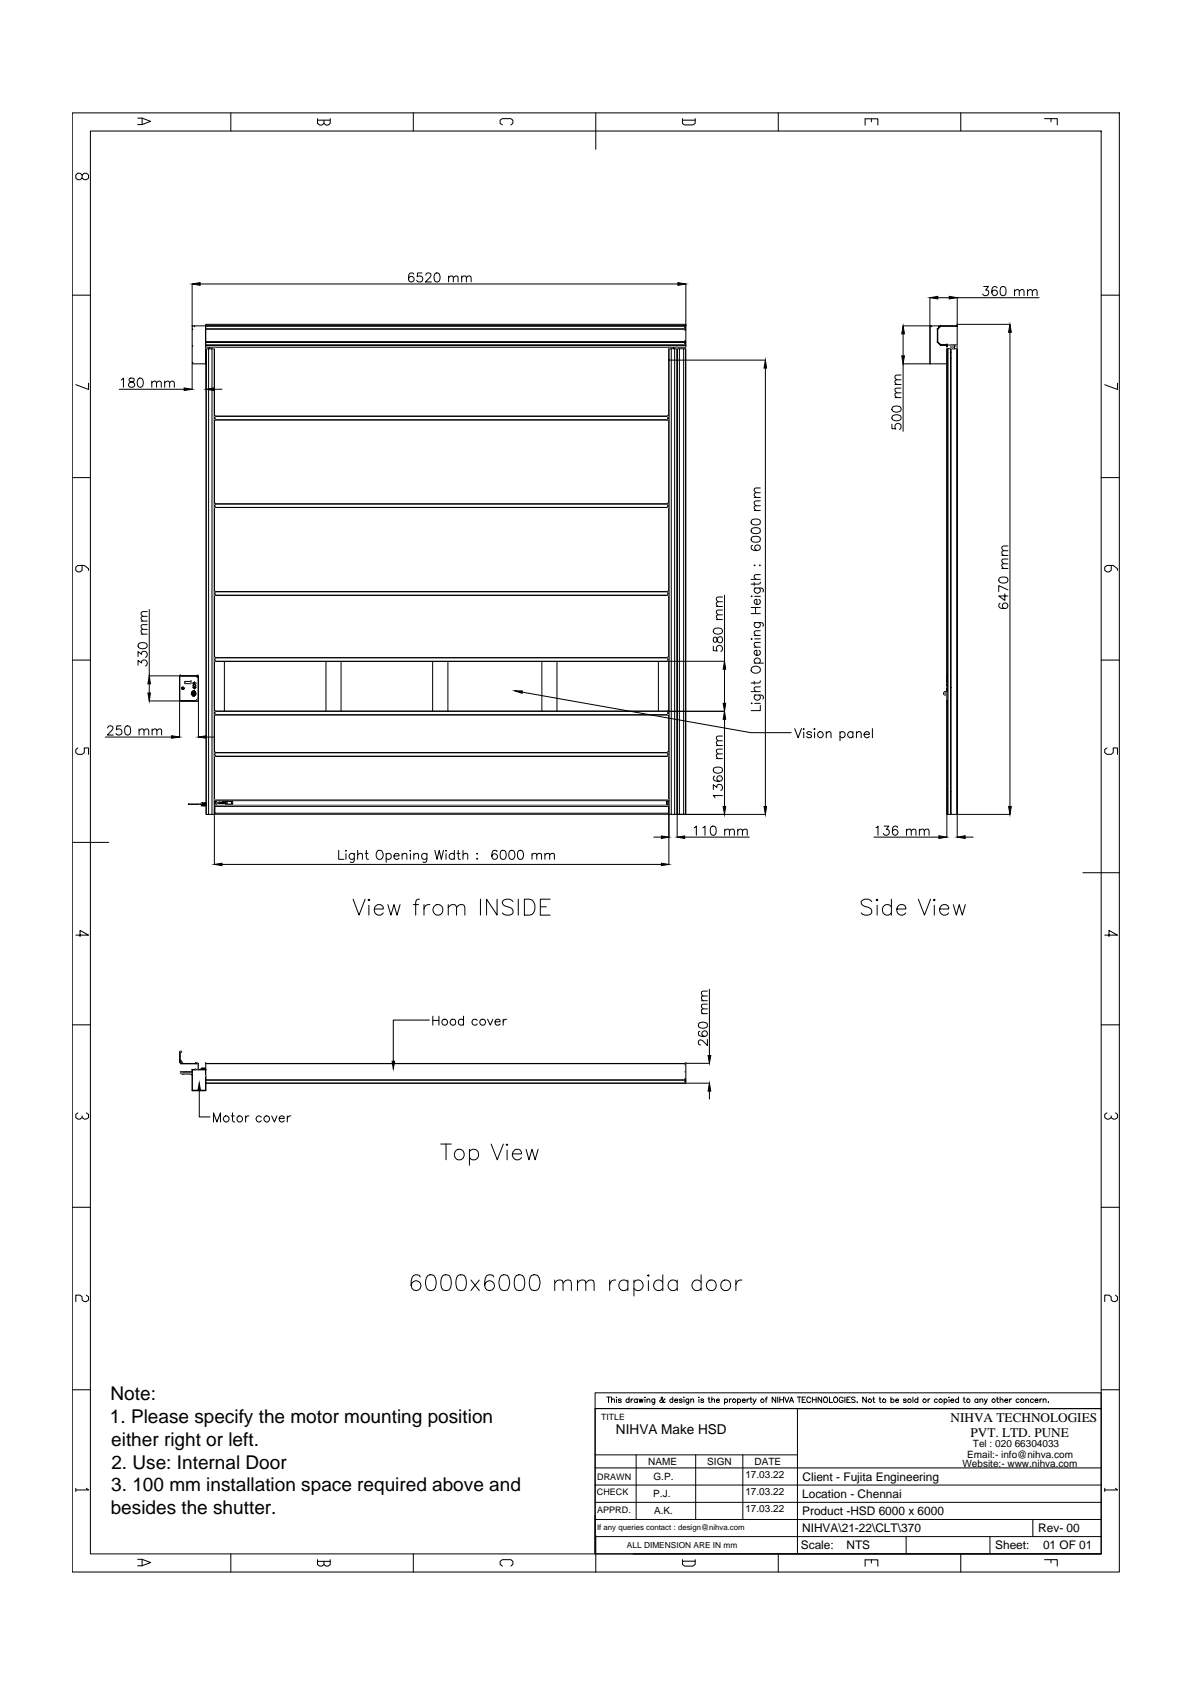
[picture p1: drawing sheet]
<svg xmlns="http://www.w3.org/2000/svg" width="297mm" height="420mm" viewBox="0 0 297 420" stroke-linecap="round" stroke-linejoin="round" font-family="sans-serif">
<!-- layer: 0 -->
<g fill="none" stroke="#000" stroke-width=".25">
<path d="M18 28.2h261.4v364.3h-261.4zM22.6 32.7h252.3v355.2h-252.3zM34.4 29.5h1.1l2.1 .8-2.1 .8h-1.1M35.5 29.5v1.6M57.6 28.2v4.5M79.2 29.6v1.2l.6 .4h.5l.6-.4v-.8M79.2 30h3.2M82.4 29.6v1.2l-.5 .4h-.5l-.5-.4M103.2 28.2v4.5M125.4 31.2l-.6-.4v-.8l.6-.4h2.1l.5 .4v.8l-.5 .4M148.7 28.2v9.1M170.3 29.6v1.2l.6 .4h2.1l.5-.4v-1.2"/>
<path d="M170.3 30h3.2M194.3 28.2v4.5M215.9 31.2v-1.5h3.2v1.5M217.5 29.7v.7M239.8 28.2v4.5M260.7 29.6h3.2v1.6M262.3 29.6v.8M20.5 43.7l.5-.4h.5l.6 .4v.8l-.6 .4h-.5l-.5-.4v-.8l-.5-.4h-.6l-.5 .4v.8l.5 .4h.6l.5-.4M18 73.7h4.6M48 70.9v10.5M50 70.9h119.2M103.3 68.4a.66 .66 0 0 0-.7-.3 .66 .66 0 0 0-.5 .5 1.85 1.85 0 0 0 .2 1.7 .71 .71 0 0 0 1-.3 .71 .71 0 0 0-.4-1 .71 .71 0 0 0-.9 .6"/>
<path d="M105.3 68.1h-1.1l-.1 1a.8 .8 0 0 1 1.3 0 .8 .8 0 0 1-.2 1.2 .8 .8 0 0 1-1.2-.3M106.3 68.7l.1-.3 .3-.3 .7 .1 .2 .4-.3 .7-1.1 1.1h1.5M108.7 68.2a.74 .74 0 0 1 1 .4 1.14 1.14 0 0 1-.7 1.8 1.2 1.2 0 0 1-.5-1.8zM112 69.3l.5-.4 .5 .1 .2 1.4M112 68.9v1.5M113.2 69.3l.5-.4 .6 .1v1.4M115.2 69.3l.5-.4 .6 .1 .1 1.4M115.2 68.9v1.5M116.4 69.3l.5-.4 .6 .1 .1 1.4M171.2 70.9v10.5M232.1 74.3l.1 16.5M234.1 74.3h2.8"/>
<path d="M245.5 71.5h1.2l-.7 .9a.76 .76 0 0 1 .7 1.1 .76 .76 0 0 1-1.3 .1l-.1-.2M248.9 71.9a.64 .64 0 0 0-.6-.4 .64 .64 0 0 0-.6 .5 1.33 1.33 0 0 0 .5 1.8 .71 .71 0 0 0 .8-.6 .71 .71 0 0 0-.7-.8 .71 .71 0 0 0-.7 .7M249.9 71.7a.74 .74 0 0 1 1.1 .3 2.09 2.09 0 0 1-.2 1.7 .74 .74 0 0 1-1.1-.3 2.09 2.09 0 0 1 .2-1.7zM253.2 72.7l.6-.4 .5 .1 .1 1.4M253.2 72.3v1.5M254.4 72.7l.6-.4 .5 .1 .1 1.4M256.5 72.7l.5-.4 .6 .1 .1 1.4M256.5 72.3v1.5M257.7 72.7l.5-.4 .5 .1 .2 1.4M259.4 74.3h-20.5v7.1M274.9 73.7h4.5M22.1 95.7v1.5l-3.2-1.2"/>
<path d="M29.8 97.2h16.2M30.3 94.9l.5-.5v2.3M32.3 94.5a.5 .5 0 0 0 .2 .8 .84 .84 0 0 1 .9 .3 .84 .84 0 0 1 .1 .9 .81 .81 0 0 1-.9 .2 .81 .81 0 0 1-.5-.8 1.43 1.43 0 0 1 1.3-.7l.1-.5a.81 .81 0 0 0-1.2-.2zM34.6 94.5a.67 .67 0 0 1 1 .4 1.13 1.13 0 0 1-.7 1.8 1.44 1.44 0 0 1-.3-2.2zM37.9 95.6l.5-.4 .5 .1 .2 1.4M37.9 95.2v1.5M39.1 95.6l.5-.4 .5 .1 .2 1.4M41.1 95.6l.6-.4 .5 .1 .1 1.4M41.1 95.2v1.5M42.3 95.6l.5-.4 .6 .1 .1 1.4M48 81.4h3.3v9.4h-3.3zM48 90.9v6.3"/>
<path d="M51.3 81.4v9.4M51.4 85.4h119.8h-119.8M51.4 82.2h119.8v3.2M51.4 82.1l119.8 .1M51.4 81.4h119.8v.7M51.4 81.4h119.8M51.4 81.4v-.4h119.8v.4M51.4 86.7v10.5M51.5 87.1v116.2M51.5 86.7v.4M51.7 86.7v.4M52.1 87.1v116.2h-.6v-116.2h1.4v116.2h-.8"/>
<path d="M52.2 86.7v.4M52.9 87.1h.6v116.2h-.6M53.3 86.7v.4M53.4 97.2h2M53.5 86.7v116.6M167 86.7v116.6M167 89.9h.1M167 89.9h24.1M167.2 86.7v.4M167.6 87.1h1.4v116.2h-1.4zM167.6 87.1h-.6v116.2h.6M168.1 86.7v.4"/>
<path d="M168.4 87.1v116.2h22.7M168.8 86.7v.4M169 86.7v.4M169 87.1h.1M169.1 87.1h.5v116.2h-.5zM169.1 87.1v116.2M169.6 87.1h1v116.2h-1M170.6 87.1h.6v116.2h-.6M171 85.8h.1M171 81.7h.1M171 85.7h.1M171 85.7v.1"/>
<path d="M171.2 87.1v116.2M171.2 85.4v.8h-119.8h119.8v.5h-119.8M191.1 91.9v109.4M223.4 99.3h1.5M223.4 96h1.5M224.9 98.1l-1.4 .1-.1 .5 .5 .6M224.9 96.9l-1.4 .1-.1 .5 .5 .6M224.9 94.8l-1.4 .1-.1 .6 .5 .5M224.9 93.6l-1.4 .2-.1 .5 .5 .5M225.4 81.4h6.7M225.4 83.3v5.5M232.1 90.8h-6.7v16.9"/>
<path d="M232.2 90.8h4.1M233.9 85.4h.1M234 82.1h-.1M234 85.4h.1M234 85.4l.7 .8M234 82.2v3.2M234 82.1h.1M234 82.2l.8-.8zM234 82.2l.1 3.2M234 85.4l.8 .7M234.1 85.4l.7 .7zM234.7 86.2h.1"/>
<path d="M234.7 81.4h.1M234.7 81.4l-.7 .7M234.7 86.1h.1M234.8 81.4h-.1M234.8 81.3h-.1M234.8 81.4h-2.6v9.4M234.8 81.4h.1M234.8 86.1h.1M234.8 81.4h4.1v4.7h-2.5M234.8 86.1h1.6M234.8 81.4h4.1M234.8 81.4l-.8 .8"/>
<path d="M234.8 86.2h1.5M236.3 86.1v.1M236.3 86.2v.5l.1-.5M236.3 87.1v116.2M236.4 86.1h.1M236.4 86.1h-1.6M236.6 87.1h-.3v116.2h.3M236.6 87.1v116.2M236.6 87.1h2.3M237.3 87.9v.2M237.3 89.4v.2M237.3 89.4h.1"/>
<path d="M237.3 87.9h.1M237.3 88.1h.1M237.3 89.6h.1M237.3 87.1h.1M237.3 87.1v.8M237.3 88.1v1.4M237.3 89.6v82M237.4 86.1v.2M237.6 86.3v.8M237.8 86.1v.2M238 86.3h.1M238 86.3h-.6v.8"/>
<path d="M238.1 86.3v.8zM238.1 86.3h.1M238.1 86.3h-.1v.8M238.5 86.1v.2M238.6 86.1v.2M238.8 86.1v.2h-.7v.8M238.9 81.3v.1M238.9 87.1v116.2zM238.9 81.4h.1M238.9 86.1v1M252.1 81h-13.2v.4M252.1 83v118.3"/>
<path d="M278.9 95.7v1.5l-3.1-1.2M18 119.2h4.6M53.5 104h.1M53.5 104.8h113.5M53.6 104.8h.1M53.6 103.9l113.1 .1M53.6 103.9h.1M53.6 103.9v.9M53.6 104.8h113.1M53.6 103.9h113.1M166.7 104.8h.1M166.7 103.9h.1"/>
<path d="M166.7 104v.8M166.7 104h.3M222.6 105.9v1.1l1 .1a.81 .81 0 0 1 0-1.2 .81 .81 0 0 1 1.2 .1 .81 .81 0 0 1-.3 1.2M222.8 103.9a1.44 1.44 0 0 1 2.1 .3v.2a1.2 1.2 0 0 1-1.8 .5 .68 .68 0 0 1-.3-1zM222.8 101.7a1.44 1.44 0 0 1 2.1 .3v.2a1.2 1.2 0 0 1-1.8 .6 .68 .68 0 0 1-.3-1.1zM274.9 119.2h4.5M53.5 126.6h113.5M53.5 125.8h.1M53.6 125.8h113.1M53.6 126.7h.1M53.6 125.8h.1M53.6 125.8v.8"/>
<path d="M166.7 126.7h.1M166.7 125.8h.1M166.7 125.8v.8M166.7 125.8h.3M187.6 134.2a1.91 1.91 0 0 1 2.1 0 .8 .8 0 0 1-.3 1.1 2.09 2.09 0 0 1-1.8-.2l-.1-.4zM187.6 132a1.91 1.91 0 0 1 2.1 0 .8 .8 0 0 1-.3 1.1 2.09 2.09 0 0 1-1.8-.2l-.1-.3zM187.6 129.9a1.91 1.91 0 0 1 2.1 0 .8 .8 0 0 1-.3 1.1 2.09 2.09 0 0 1-1.8-.2l-.1-.4zM187.8 136.1a.64 .64 0 0 0-.2 1 1.36 1.36 0 0 0 2.2-.3 .71 .71 0 0 0-.7-.8 .71 .71 0 0 0-.7 .7 .71 .71 0 0 0 .6 .7M188.3 127.5h1.5M188.3 124.2h1.5M189.8 126.3l-1.4 .1-.1 .5 .4 .6M189.8 125l-1.4 .2-.1 .5 .4 .6"/>
<path d="M189.8 123l-1.4 .1-.1 .5 .4 .6M189.8 121.8l-1.4 .1-.1 .6 .4 .5M250.1 138.7h1.5M251.6 139.6h-1.4l-.1 .6 .4 .5M251.6 137.5l-1.4 .1-.1 .5 .4 .6M251.6 136.3l-1.4 .1-.1 .5 .4 .6M20.5 141.2v1.2l-.5 .4h-.6l-.5-.4v-.8l.5-.4h1.6l1.1 .8v.4M35.2 158.3h1.5M35.2 155.1h1.5M36.7 157.1l-1.4 .1-.1 .6 .4 .5M36.7 155.9l-1.4 .1-.1 .6 .4 .5M36.7 153.9l-1.4 .1-.1 .5 .4 .6"/>
<path d="M36.7 152.7l-1.4 .1-.1 .6 .4 .5M37.3 152.2v16.5h7.7M53.5 147.8h.1M53.5 148.6h.1M53.6 147.7l113.1 .1M53.6 148.6h.1M53.6 147.8v.8M53.6 147.8h.1M53.6 148.6h113.1M53.6 147.7h113.1M53.6 147.7v.1M166.7 148.6h.1"/>
<path d="M166.7 147.8v.8M166.7 147.8h.1M166.7 147.8h.3M166.7 148.6h.3M166.7 147.7h.1M178.2 159.2a.81 .81 0 0 0 .2 1.1h.4l.1-.3a.81 .81 0 0 1 .4-.9 .81 .81 0 0 1 .9 .1 .92 .92 0 0 1-.3 1.3 .91 .91 0 0 1-1-1.1 .5 .5 0 0 0-.7-.2zM178.2 157.1a1.44 1.44 0 0 1 2.1 .3v.2a1.29 1.29 0 0 1-2.2 0zM178.8 154.7h1.5M178.8 151.4h1.5M180.3 153.5l-1.4 .1-.1 .5 .4 .6M180.3 152.3l-1.4 .1-.1 .5 .4 .6M180.3 150.2l-1.4 .2-.1 .5 .4 .5"/>
<path d="M180.3 149l-1.4 .2-.1 .5 .4 .5M180.8 148.6v16.5l-127.3-.1M187.5 159.5h.2l-.1 .1zM187.5 153.2h2.3M187.5 151.7h2.3M187.5 144.6h2.3M187.6 148.7l.1 .2-.1 .1-.1-.1zM188.3 155.4h1.7a.57 .57 0 0 1 .5 .4 .57 .57 0 0 1-.1 .6M188.3 146.8l2 .1 .2 .4-.1 .5M188.3 141.1h.2l-.1 .2zM188.3 145.4v.8M188.3 158.7h1.5"/>
<path d="M188.4 159.5h1.4M188.4 148.9h1.4M188.6 155.4a.71 .71 0 0 0-.1 1.1 .71 .71 0 0 0 1 0 .71 .71 0 0 0-.1-1.1M188.6 146.8a.73 .73 0 0 0-.1 1.1 .73 .73 0 0 0 1.1 0 .73 .73 0 0 0-.2-1.1M188.6 151.7v1.5M189.4 149.6a.72 .72 0 0 1 .2 1.1 .72 .72 0 0 1-1.1 0 .72 .72 0 0 1 0-1l.4-.1v1.3M189.6 141.1h.2l-.1 .2zM189.8 157.5l-1.4 .1-.1 .5 .4 .6M189.8 145.3l-.1 .4-.3 .1h-1.9M189.8 143.5l-1.4 .1-.1 .5 .4 .5M249.4 144.3a1.49 1.49 0 0 1 2.2 .4v.2a1.29 1.29 0 0 1-2.3 0zM249.6 150.6a.65 .65 0 0 0-.2 1 1.36 1.36 0 0 0 2.2-.3 .71 .71 0 0 0-.7-.8 .71 .71 0 0 0-.7 .7 .71 .71 0 0 0 .6 .7"/>
<path d="M250.1 141.9h1.5M250.8 148.2v1.7l-1.5-1.1h2.3M251.6 147.3l-2.3-1.1v1.5M251.6 140.7l-1.4 .1-.1 .6 .4 .5M277.4 141.2v1.2l-.6 .4h-.5l-.5-.4v-.8l.5-.4h1.6l1 .8v.4M18 164.8h4.6M34.5 166.1v-1.2l.8 .6a.76 .76 0 0 1 1.2-.7 .76 .76 0 0 1 0 1.3l-.2 .2M34.5 163.9v-1.2l.8 .7a.76 .76 0 0 1 1.2-.7 .76 .76 0 0 1 0 1.3l-.2 .1M34.6 160.8a1.44 1.44 0 0 1 2.1 .3v.2a1.29 1.29 0 0 1-2.2 0zM37.3 175h11.9M37.3 170.7v2.3M44.8 174.9h.1"/>
<path d="M44.8 174.9h4.4M44.8 174.8v9.2M44.9 168.9l4.3-.1v.2h.3v5.7h-.3v.2h-4.3zM44.9 174.8l-.1 .1M44.9 168.9l-.1 5.9M45 168.7h.1M45 168.7l-.2 .2M45 168.7l4.2 .1zM45.4 171.8h.1M45.4 171.9h.1M45.4 171.7v.1M45.4 171.8v.1"/>
<path d="M45.4 171.9l.2 .2-.1-.2M45.5 171.8l.3-.1-.4 .1M45.5 171.9h.1M45.8 171.7l-.3 .1 .1 .2M45.8 171.6l.1 .4-.4 .1M45.8 171.9l-.1 .1-.2-.1M45.8 171.8l-.1-.2-.2 .2M45.8 171.9h.1M45.8 171.8h.1M46.1 170.7h.1M46.1 170.7h1.5M47.6 170.7h.1"/>
<path d="M47.6 170.1h-1.4l-.1 .6M47.7 170.1h.1M47.7 170.2v.5M47.8 173.1h.1M47.8 173.1l.2 .1M47.9 173l.1 .2zM47.9 173h.1M47.9 173v.1M47.9 172.9l.1 .1M47.9 172.9l.1 .1zM47.9 172.9h.1M47.9 173.1h.1"/>
<path d="M48 173.1h.1M48 172.9l-.1 .1M48 173.2h.1M48 172.9h.1M48 173.1v.1M48 173h.1M48 172.8v.1M48.1 173.7h.1M48.1 172.8h.1zM48.1 172.9l-.1 .1M48.1 172.9h.1M48.1 173.3l.1 .1"/>
<path d="M48.1 173h.1M48.1 172.8v.1M48.1 172.8h.1M48.1 173l.1 .1M48.1 173l.1 .4M48.2 173.4h.1M48.2 173.3h.1M48.2 173.1h.1M48.2 172.7v.1M48.2 173.6h.1M48.2 172.8h.1M48.2 172.7h.1"/>
<path d="M48.2 172.7l-.1 .1M48.2 173.3v.1M48.2 173.1v.2M48.2 171.6h.1M48.2 173.6v.1M48.2 170.6h.1M48.2 171.1h.1M48.2 171.1l.2 .3h.2M48.2 170.6l.4-.3 .3 .3M48.2 173l.3 .1M48.3 173h.1M48.3 173.6h.1"/>
<path d="M48.3 172.7v.1M48.3 173.6h-.1M48.3 172.7v.1zM48.3 172.8h.1M48.3 172.7h.1M48.3 171.6h.6l-.3 .3zM48.3 171.6h.5M48.3 170.6l.3-.3 .3 .3zM48.3 170.7h.1M48.3 171.6h.3M48.3 170.7h.6M48.3 173.4h.1"/>
<path d="M48.4 173.6h.1M48.3 173l.2 .1M48.3 173.7h.1M48.4 173.6l-.1 .1M48.4 172.8h.1M48.4 172.7v.1zM48.4 172.7h.1M48.4 170.8h.3l.2 .3-.2 .3h-.3l-.2-.3zM48.4 170.8l-.2 .3M48.4 173l.1 .1M48.4 172.7v.1M48.5 173.6h.1"/>
<path d="M48.4 170.9h.3l.2 .2-.2 .3-.4-.3zM48.4 170.9h.3M48.5 173h.1M48.5 172.7h-.1M48.5 173.6v.1M48.5 172.8h.1M48.5 173.3l-.2 .1M48.5 172.7h.1M48.5 172.7v.1M48.5 172.7l.1 .2zM48.5 172.9h.1M48.6 173.2l-.3 .2"/>
<path d="M48.6 173.1h.1M48.6 173.5v.1zM48.6 172.9h.1M48.6 172.7h.1M48.6 172.7v.1M48.6 172.7a.57 .57 0 0 1 .2 .7 .57 .57 0 0 1-.7 .3M48.6 173.3h-.1M48.6 173.3h.1M48.6 173.5h.1M48.6 173.6h.1M48.6 172.8l-.1 .1M48.6 173.5v.1"/>
<path d="M48.6 172.8h.1M48.7 172.8l-.1 .1M48.7 172.9h.1M48.7 173h.1M48.7 172.8h.1M48.7 170.5l-.1-.2-.3 .3M48.7 171.4h.1M48.8 173h-.1M48.8 172.9l-.1 .1M48.8 173h.1M48.8 172.9h.1M48.8 170.6h.1"/>
<path d="M48.9 171.1h.1M48.9 170.7h.1M48.9 171.6l-.3 .4-.4-.4 .4 .3M48.9 171.6h.1M49.2 174.7h.3M49.2 175h.1M49.2 174.7v.3h.2M49.2 175h.2zM49.2 168.7l.1 .3zM49.2 168.7l.2 .1M49.3 174.7l-.1 .3M49.3 168.8l.2 .1v.1h-.2"/>
<path d="M49.3 174.7h.1M49.4 174.7h.1M49.4 168.7l.1 .2zM49.4 168.7h.1M49.4 168.7h-.2v.3M49.5 174.7h.1M49.5 169h.1M49.5 174.8l-.1 .2zM49.5 174.8l-.2-.1v.2M49.5 168.9v.1M49.5 174.7v.1M49.5 169v5.7"/>
<path d="M49.5 174.8l-.1 .2M49.5 174.8v9.2M53.5 178.4h.1M53.5 177.6h.1M53.5 164.2h.1M53.6 177.6h113.1M53.6 178.5h.1M53.6 164.2h113.1M53.6 164.2h.1M53.6 164.2v.8M53.6 165h.1M53.6 177.6v.9"/>
<path d="M53.6 177.6h.1M53.6 178.5h113.1M53.6 165h113.1M56 165.1v12.4M81.4 165.1v12.4M85.1 165.1v12.4M108 165.1v12.4M111.8 165.1v12.4M130.3 172.8l57.1 10.1h10.1M135.3 165.1v12.4M139 165.1v12.4M164.3 165.1v12.4"/>
<path d="M166.7 178.5h.1M166.7 164.2h.1M166.7 177.6v.9M166.7 177.6h.1M166.7 164.2v.8M166.7 165h.1M166.7 177.6h-113.1M166.7 178.4h.3M166.7 164.2h.3M178.1 161.3v1.1l.9 .1a.8 .8 0 0 1 0-1.2 .8 .8 0 0 1 1.2 .2 .8 .8 0 0 1-.3 1.1M180.8 177.6h-14.1M180.8 167.1v8.5"/>
<path d="M180.8 179.6v21.7M187.5 175.6l.1-.1 .1 .1zM187.5 172.7h2.3M187.6 166.7a1.3 1.3 0 0 1 2.2 .3 1.18 1.18 0 0 1-.9 1.1 1.18 1.18 0 0 1-1.3-.5l-.1-.2zM188.3 173.5l2 .1 .2 .3-.1 .6M188.3 170.1v.7M188.3 165.6h2.2M188.3 161.6h1.5M188.4 175.6h1.4M188.6 173.5a.73 .73 0 0 0-.1 1.1 .73 .73 0 0 0 1.1 0 .73 .73 0 0 0-.2-1.1M188.6 165.6a.71 .71 0 0 1-.1-1.1 .71 .71 0 0 1 1 0 .71 .71 0 0 1-.1 1.1M189.4 162.3a.72 .72 0 0 1 .2 1.1 .72 .72 0 0 1-1.1 0 .72 .72 0 0 1 0-1l.4-.1v1.3"/>
<path d="M189.8 176.1v1.3h-2.3M189.8 171.5l-1.4 .1-.1 .5 .4 .6M189.8 170l-.1 .4-.3 .1h-1.9M189.8 160.4l-1.4 .1-.1 .5 .4 .6M235.7 173.2v.2M235.7 173l.1 .6M235.7 173.4h.1M235.7 173.5h.1M235.7 173h.1M235.7 173.3h.1M235.7 173.1h.1M235.7 173v.1"/>
<path d="M235.7 172.9v.2M235.8 172.8h.1M235.8 173.6h.1M235.8 173.4v.1M235.8 173.5v.1M235.8 173.2v.1M235.8 173h.1M235.8 173v.1M235.8 172.9v.1M235.8 172.8l-.1 .2M235.8 173.5h.1M235.8 173.1l.1 .1"/>
<path d="M235.8 173.3h.1M235.8 173.2h.1M235.8 173.1h.1M235.8 173.4h.1M235.8 172.9h.1M235.8 172.8l.1 .1M235.8 173.1v.1M235.9 173.4v.1M235.9 173.2v.1M235.9 172.9v.2M235.9 173.6h-.1M235.9 173.6h.1"/>
<path d="M235.9 173.5h.1M235.9 173.3v.1M235.9 173h.1M235.9 172.9h.1M235.9 173.2h.1M235.9 173.3h.1M235.9 172.8l.1 .1M235.9 173.5h-.1M235.9 172.9v.1M236 173.6h.1M236 172.9h.1M236 172.9h.2"/>
<path d="M236.2 172.9h.1M236.2 172.9v.6M236.2 173.5l-.2 .1M236.2 173h.1M236.2 173.5h.1M236.2 172.9v.5M236.3 172.6v1.1M236.3 171.6h.1M236.3 170.6h.1M236.3 173.8h.1M236.3 172.6h.1M236.3 174.7v.3"/>
<path d="M236.3 173h.1M236.3 172.9v.1M236.3 172.9h.1M236.3 173.6h.1M236.3 172.8h.1M236.3 172.7v.1M236.3 171.6v.3zM236.3 171.6v.4zM236.3 170.3v.3zM236.3 170.7h.1M236.3 170.8v.6zM236.3 171.4h.1"/>
<path d="M236.3 171.1h.1M236.3 174.7h.1M236.3 169h.1M236.3 168.8v5.9M236.3 168.8h.1M237.3 171.6v.1M237.3 171.6h.1M237.3 171.7h.1M237.3 171.7v25.9M274.9 164.8h4.5M19.4 186.7l-.5 .4v.8l.5 .4h1.1l.5-.4v-1.2h1.1v1.6M26.3 184h16.5"/>
<path d="M26.9 181.8l.4-.6 .8 .2a.66 .66 0 0 1-.2 1l-1.1 1.1h1.5M30.2 181.2h-1l-.2 1a.8 .8 0 0 1 1.2-.1 .8 .8 0 0 1-.1 1.2 .8 .8 0 0 1-1.1-.2M31.4 181.3a.74 .74 0 0 1 1.1 .3 2.09 2.09 0 0 1-.2 1.8 .74 .74 0 0 1-1.1-.3 2.09 2.09 0 0 1 .2-1.8zM34.7 182.4l.6-.4 .5 .1 .1 1.4M34.7 182v1.5M35.9 182.4l.5-.4 .6 .1 .1 1.4M38 182.4l.5-.4 .6 .1 .1 1.4M38 182v1.5M39.2 182.4l.5-.4 .6 .1v1.4M51.5 184h2M53.5 200h.3l.1 .1M53.5 199.8h.4"/>
<path d="M53.5 187.9h.1M53.5 188.8h113.5M53.6 187.9h113.1M53.6 187.9h.1M53.6 187.9v.9M53.6 188.8h.1M53.6 188.8h113.1M53.9 199.7h112.5v.2h-112.5zM53.9 199.9v.1M166.4 199.8h.6M166.4 199.9v.1M166.7 187.9h.1"/>
<path d="M166.7 187.9v.9M166.7 188.8h.1M166.7 187.9h.3M167 200h-.5v.1M178.1 197.1v-1.2l.8 .7a.76 .76 0 0 1 1.2-.7 .76 .76 0 0 1 0 1.3l-.2 .1M178.2 191.8a1.49 1.49 0 0 1 2.1 .3v.2a1.29 1.29 0 0 1-2.2 0zM178.4 193.7a.65 .65 0 0 0-.4 .7 .65 .65 0 0 0 .5 .5 1.33 1.33 0 0 0 1.8-.5 .71 .71 0 0 0-.6-.8 .71 .71 0 0 0-.8 .7 .71 .71 0 0 0 .7 .8M178.8 189.4h1.5M178.8 186.1h1.5M180.3 198.6h-2.2l.4 .6M180.3 188.2l-1.4 .1-.1 .5 .4 .6M180.3 187l-1.4 .1-.1 .5 .4 .6"/>
<path d="M180.3 184.9l-1.4 .2-.1 .5 .4 .5M180.3 183.8l-1.4 .1-.1 .5 .4 .5M198.4 181.9l.8 2.3 .9-2.3M200.6 181.9l.1 .1-.1 .1zM200.6 182.8v1.4M202.6 183a.67 .67 0 0 0-1.2 0l.3 .3 .8 .2 .1 .3a.67 .67 0 0 1-1.2 0M203.3 181.9l.2 .1-.2 .1-.1-.1zM203.3 182.8v1.4M206.2 183.1l.6-.4 .5 .1 .1 1.4M206.2 182.7v1.5M209.7 183a.71 .71 0 0 1 1-.1 .71 .71 0 0 1 0 1 .71 .71 0 0 1-1-.1M209.7 182.7v2.2"/>
<path d="M212.9 183a.73 .73 0 0 0-1.1-.1 .73 .73 0 0 0 0 1.1 .73 .73 0 0 0 1.1-.2M212.9 182.7v1.5M213.8 183.1l.5-.4 .5 .1 .2 1.4M213.8 182.7v1.5M215.7 183.3h1.3a.68 .68 0 0 0-.8-.7 .68 .68 0 0 0-.5 .9 .7 .7 0 0 0 .5 .7 .7 .7 0 0 0 .8-.4M217.8 181.9v2.3M237.3 197.6h.1M237.3 197.6v.1M237.3 197.7h.1M237.3 197.7v5.6M276.3 186.7l-.5 .4v.8l.5 .4h1.1l.5-.4v-1.2h1v1.6M18 210.3h9.1"/>
<path d="M47 200.7h.1M50.2 200.6l-3.2 .1M50.2 200.6h.1M50.3 200.6h.1M50.3 200.6l-.3 .2h-3M50.5 200.6h.1M50.5 200.6l-.2 .6-.1-.4M50.5 200.6l-.1-.1-.1 .6M50.6 200.6h.1M50.6 200.6l-.1 .6-.1-.1M50.6 200.6v-.1l-.1 .1-.1 .5M50.7 201.1l.1 .1 .1-.7-.2 .6"/>
<path d="M50.8 200.6h.1M50.8 200.6l-.1 .6-.2-.1M50.8 200.6h-.2v.5M51.1 200.6h.1M51.1 200.6l-.1 .6-.2-.1M51.1 200.6h-.2v.5M51.2 200.6h.1M51.2 200.6l-.1 .6-.1-.1M51.2 200.6l-.1-.1v.6M51.3 201.1l.1 .1M51.4 200.6h.1M51.4 200.6l-.1 .6-.2-.1"/>
<path d="M51.4 200.6l-.1-.1-.1 .6M51.4 200.5v.6M53.5 200.6h.1M53.5 203.4v12.4M53.6 200.6h.1M53.6 200.6l-.1 .6M53.6 201.3v1.7h113.3v-1.7M53.6 203v.3h113.3v-.3M53.7 201.1h.1M53.8 200.6h.1M53.8 200.6l-.1 .6-.1-.1M53.8 200.6v.5"/>
<path d="M53.8 200.6v-.1l-.2 .1v.5M53.8 200.6h.2M53.9 201.1h.1M53.9 200.5v-.5l.1 .5M53.9 200.6l-.1 .6-.1-.1M53.9 200.6h.1M54 200.6l-.1 .5M54 200.5v.1M54 201.1h112.9M54.6 200.3l-.6 .2M54.6 200.5v-.2l.1 .2M54.7 200.3l.1 .2"/>
<path d="M54.8 200.5h-.4a.47 .47 0 0 0-.4 .7l-.1-.1M54.8 200.5h.6M54.9 200.3v.3zM55 200.3l.1 .3zM55.2 200.3l.1 .3zM55.3 200.3l.2 .3zM55.4 200.5h.4M55.4 215.8h109.7M55.5 200.2l.1 .4zM55.6 200.2l.1 .4zM55.8 200.3h-1.1l.2 .2M55.8 200.2l.2 .1z"/>
<path d="M55.8 200.3v.2h.2v-.2M55.8 200.2v.4M55.8 200.5h.2M56 200.3h.2M56 200.6h.2M56.2 200.3h.1M56.2 200.3v.2h.1M56.2 200.3l.1-.1v.3M56.2 200.5l.2 .1M56.3 200.5h.1M56.3 200.6h.1M56.3 200.3h.1"/>
<path d="M56.3 200.7l.2 .1M56.4 200.2l-.1 .4M56.4 200.1v.6M56.4 200.1h.1M56.4 200.7h.1M56.5 200.8h1.5M56.7 200.7h1M57.7 200.1h.1M57.7 200.1h-1v.6M57.8 200.1v.6M57.9 200l.1 .1M58 200l-1.7 .1"/>
<path d="M58 200.1h.1M58 200.7h.1M58 200.7l-.1 .1M58.1 200.1v.6M84.5 212.3v2.2h1.4M86.4 212.3l.1 .1-.1 .1zM86.4 213.1v1.4M88.4 213l-.1 2.1-.3 .2-.5-.1M88.4 213.3a.73 .73 0 0 0-1-.1 .73 .73 0 0 0 0 1.1 .73 .73 0 0 0 1-.1M89.3 213.5l.5-.5 .6 .1 .1 1.4M89.3 212.3v2.2M91.1 213h.8"/>
<path d="M91.4 212.3v1.8l.2 .3 .4 .1M94.3 212.4a1.11 1.11 0 0 1 1.3 .5 1.11 1.11 0 0 1-.2 1.3 .85 .85 0 0 1-.9 .3 .85 .85 0 0 1-.6-.8v-.6zM96.4 213.3a.72 .72 0 0 1 1 0 .72 .72 0 0 1 0 1 .72 .72 0 0 1-1-.1M96.4 213v2.3M98.3 213.7h1.3a.7 .7 0 0 0-1-.6 .7 .7 0 0 0-.2 1.1 .71 .71 0 0 0 1.2 0M100.4 213.5l.5-.5 .6 .1 .1 1.4M100.4 213v1.5M102.3 212.4h.2l-.1 .1zM102.4 213.1v1.4M103.3 213.5l.5-.5 .6 .1 .1 1.4M103.3 213v1.5M106.6 213v1.8a.62 .62 0 0 1-1 .4"/>
<path d="M106.6 213.3a.73 .73 0 0 0-1.1-.1 .73 .73 0 0 0 0 1.1 .73 .73 0 0 0 1.1-.1M108.5 212.3l.6 2.2 .5-2.2 .6 2.2 .5-2.2M111.3 212.3l.2 .1-.2 .1zM111.3 213.1v1.4M113.4 213.3a.73 .73 0 0 0-1.1-.1 .73 .73 0 0 0 0 1.1 .73 .73 0 0 0 1.1-.1M113.4 212.3v2.2M114 213h.8M114.4 212.3v1.8l.1 .3 .4 .1M115.6 213.5l.5-.5 .5 .1 .2 1.4M115.6 212.3v2.2M117.8 201.3h.1M117.8 201.2h.1"/>
<path d="M118.8 201.3h.1M119 213.1h.2l-.1 .2zM119.1 214.3l.1 .1-.1 .1zM124.1 212.6a.68 .68 0 0 0-1-.2 1.31 1.31 0 0 0 .3 2.1 .7 .7 0 0 0 .8-.6 .7 .7 0 0 0-.7-.8 .7 .7 0 0 0-.7 .7M125.1 212.4a.8 .8 0 0 1 1.1 .3 1.13 1.13 0 0 1-.7 1.8 .98 .98 0 0 1-.7-1.2zM127.3 212.4a.76 .76 0 0 1 1.1 .3 1.13 1.13 0 0 1-.8 1.8 1.43 1.43 0 0 1-.3-2.1zM129.5 212.4a.76 .76 0 0 1 1.1 .3 1.13 1.13 0 0 1-.8 1.8 1.43 1.43 0 0 1-.3-2.1zM132.8 213.5l.5-.5 .6 .1 .1 1.4M132.8 213v1.5M134 213.5l.5-.5 .5 .1 .2 1.4M136 213.5l.6-.5 .5 .1 .1 1.4M136 213v1.5"/>
<path d="M137.2 213.5l.6-.5 .5 .1 .1 1.4M163.2 209h1.9M166.4 201l.5 .1M166.4 201h.1M166.4 201.1h.1M166.4 201v-1l.1 1M166.4 201v.1M166.5 200.8h.1M166.5 200.1h.1M166.5 200.8l.1 .2M166.9 201.1v.2l-113.4-.1M166.9 201.2h.1"/>
<path d="M167 203.4v12.4M169 203.4v5.6M170.9 209h16.1M173.3 206.7l.5-.5v2.3M175.4 206.7l.6-.5v2.3M177.6 206.4a.74 .74 0 0 1 1.1 .3 2.09 2.09 0 0 1-.2 1.7 .72 .72 0 0 1-1.1-.3 2.02 2.02 0 0 1 .2-1.7zM180.9 207.4l.5-.4 .6 .1 .1 1.4M180.9 207v1.5M182.1 207.4l.5-.4 .6 .1 .1 1.4M184.2 207.4l.5-.4 .5 .1 .1 1.4M184.2 207v1.5M185.3 207.4l.6-.4 .5 .1 .1 1.4"/>
<path d="M218.1 209h16.3M218.7 206.7l.5-.5v2.3M220.7 206.2h1.2l-.7 .9a.76 .76 0 0 1 .6 1.2 .76 .76 0 0 1-1.3-.2M224 206.6a.64 .64 0 0 0-.6-.4 .64 .64 0 0 0-.6 .5 1.39 1.39 0 0 0 .6 1.8 .7 .7 0 0 0 .8-.6 .7 .7 0 0 0-.7-.8 .7 .7 0 0 0-.7 .7M226.3 207.4l.5-.4 .5 .1 .2 1.4M226.3 207v1.5M227.5 207.4l.5-.4 .5 .1 .1 1.4M229.5 207.4l.5-.4 .6 .1 .1 1.4M229.5 207v1.5M230.7 207.4l.5-.4 .6 .1 .1 1.4M236.3 203.4v5.6M236.6 203.3h2.3"/>
<path d="M237.3 203.3v-5.6v5.6M237.3 203.3h.1M238.9 203.4v5.6M239 203.3h13.1M240.9 209h2M270.3 217.9h9.1M18.9 233.5h3.2l-2.1-1.2v1.5M88.1 224.5l1.5 4 1.5-4M92.1 224.5l.2 .2-.2 .2-.2-.2zM92.1 226v2.5M93.4 226.9h2.3a1.16 1.16 0 0 0-1.4-1.1 1.16 1.16 0 0 0-.9 1.5 1.21 1.21 0 0 0 .9 1.2 1.21 1.21 0 0 0 1.4-.6M96.8 225.8l.8 2.7 .7-2.7 .8 2.7 .8-2.7"/>
<path d="M103.2 225.8h1.3M104.7 224.5l-.8 .2-.1 .5v3.3M105.8 225.8v2.7M107.3 225.8a1.22 1.22 0 0 0-1.5 1.1M111.9 226.6l.9-.8 .9 .2 .3 .6v1.9M111.9 225.8v2.7M114 226.6l.9-.8 .9 .2 .2 .6v1.9M119.9 224.5v4M124.1 224.5v4l-2.6-4v4M128.1 225.1a1.71 1.71 0 0 0-2.7 0 1.07 1.07 0 0 0 .8 1.1l1.1 .4a1 1 0 0 1 .4 1.7 1.93 1.93 0 0 1-2.3-.4M129.4 224.5v4M130.9 224.5h1.3a2.27 2.27 0 0 1 .6 3.8l-1.9 .2z"/>
<path d="M134.9 226.4h1.5M137.3 224.5h-2.4v4h2.4M217.6 225.1a1.67 1.67 0 0 0-2.6 0 .98 .98 0 0 0 .7 1.1l1.1 .4a.97 .97 0 0 1 .8 .7 .97 .97 0 0 1-.4 1 1.85 1.85 0 0 1-2.2-.4M218.9 224.5l.2 .2-.2 .2-.2-.2zM218.9 226v2.5M222.5 226.4a1.26 1.26 0 0 0-1.8-.2 1.26 1.26 0 0 0 0 1.9 1.26 1.26 0 0 0 1.8-.2M222.5 224.5v4M223.9 226.9h2.2a1.16 1.16 0 0 0-1.3-1.1 1.16 1.16 0 0 0-.9 1.5 1.21 1.21 0 0 0 .9 1.2 1.21 1.21 0 0 0 1.3-.6M229.2 224.5l1.6 4 1.5-4M233.2 224.5l.2 .2-.2 .2-.2-.2zM233.2 226v2.5M234.5 226.9h2.3a1.17 1.17 0 0 0-1.4-1.1 1.17 1.17 0 0 0-.9 1.5 1.24 1.24 0 0 0 1 1.1 1.24 1.24 0 0 0 1.3-.5"/>
<path d="M238 225.8l.7 2.7 .7-2.7 .8 2.7 .8-2.7M275.8 233.5h3.1l-2.1-1.2v1.5M18 255.8h4.6M107.2 254.7h-9v10.3M108 253.7v2.2M108 254.7h1.6M109.6 253.7v2.2M115.7 254.7a.72 .72 0 0 0-1.1 0 .72 .72 0 0 0 0 1 .72 .72 0 0 0 1.1-.1M115.7 253.7v2.2M119.1 254.7a.73 .73 0 0 0-1.1-.1 .73 .73 0 0 0 0 1.1 .73 .73 0 0 0 1.1-.1M121.7 254.5l.7 1.4 .6-1.4M123.6 255.1h1.2a.7 .7 0 0 0-.9-.6 .7 .7 0 0 0-.2 1.1 .71 .71 0 0 0 1.1 0"/>
<path d="M125.6 254.5v1.4M126.5 254.5a.72 .72 0 0 0-.9 .6M174.4 255.5a1.73 1.73 0 0 1 2.1 0 .74 .74 0 0 1-.4 1.1 1.14 1.14 0 0 1-1.8-.8zM174.7 257.5a.68 .68 0 0 0-.3 .9 1.93 1.93 0 0 0 2.1 0 .7 .7 0 0 0-.3-1 .7 .7 0 0 0-1 .4 .7 .7 0 0 0 .7 .9M175.1 253.1h1.5M175.1 249.8h1.5M176.6 259.5v1.5l-1.1-1.1-.7-.3-.4 .2-.1 .7 .2 .3 .4 .1M176.6 251.9l-1.4 .1a.76 .76 0 0 0 .3 1.1M176.6 250.7l-1.4 .1-.1 .5 .4 .6M176.6 248.7h-1.4l-.1 .6 .4 .5M176.6 247.4l-1.4 .2-.1 .5 .4 .6M177.1 247v16.5"/>
<path d="M274.9 255.8h4.5M19.4 277.8l-.5 .4v.8l.5 .4h.6l.5-.4M21.5 277.8l.6 .4v.8l-.6 .4h-.5l-.5-.4v-.4M44.8 265.1h.2M44.8 265.1l.1 .1M44.8 265.1v.1M44.8 262.7h.2M44.9 262.7h.1M44.9 265.1l.5 .1M45 262.7h.1M45 262.7h-.2v2h.2h-.2v.4h.2M45 267.6l3 .1"/>
<path d="M45 262.7v2.4M45 268h3M45 267.6h3M45.3 264.7h.1M45.3 265.5h4.2M45.3 262.6v.1M45.3 262.7h.1M45.4 268h.5M45.4 265.2h.1M45.4 268.1h.5zM45.6 265.5h.1M45.9 268h.1"/>
<path d="M45.9 268v.1M45.9 268l1.9 .1M46.1 268h1.5M46.1 268h.1M47.6 268h.1M47.7 268h.1M47.8 268.1h.1M47.8 268.1h.2zM47.9 268.1h.1M47.9 268h-.1M48 268.5v.1M48 268.1h.1"/>
<path d="M48 267.1h.1M48 267.1v5.1M48 267h3.4l-3.4 .1M48 272.3h3.3zM48 272.2h3.3zM48 272.2h.1M48 267h.1M48 267h.8M48.7 265.5h-3.7h4.4M48.7 265.5h.4M48.8 265.5h.1M48.8 267h.1"/>
<path d="M48.9 265.5h.1M49 265.5h.1M49.4 265.5h.1M49.4 265.5h.1v1.5M49.7 272.2v6.6h2.7M50.3 266.7v.3M50.4 266.8l-.2-.2v.4M50.5 266.7v.3v-.4l.2 .2M50.5 266.8l-.1-.2-.1 .4M50.6 266.7v.3l.1-.4 .1 .2M50.8 266.7v.3M50.9 266.7v.3"/>
<path d="M51 266.8l-.2-.2v.4M51 267h.3M51.1 266.7v.3M51.1 266.8l-.1-.1v.3M51.2 267h.1M51.2 266.7v.3M51.3 267h.1M51.3 266.8l-.2-.2v.4M51.3 267.1h-3.3v5.1M51.3 272.2h.1M51.3 267v5.2M51.4 266.6l-.1 .4"/>
<path d="M51.4 265.5h.1M51.4 265.5h119.8M51.4 267l-.1 .1M51.4 272.2l-.1 .1M51.4 268.8h.1M51.4 265.5v6.7M51.4 269.6h119.8M57.7 278.6h.8M58 277.8v1.8l.2 .4 .4 .1M61.3 278.6v1.5M62.1 278.6a.73 .73 0 0 0-.8 .6M65.2 278.9a.73 .73 0 0 0-1-.1 .73 .73 0 0 0 0 1.1 .73 .73 0 0 0 1-.1"/>
<path d="M67.8 278.6l.7 1.5 .6-1.5M69.7 279.2h1.3a.7 .7 0 0 0-1-.6 .7 .7 0 0 0-.2 1.2 .67 .67 0 0 0 1.2 0M71.7 278.6v1.5M72.6 278.6a.8 .8 0 0 0-.9 .6M170.9 265.5h.3M171 270h.1M171 269.4h.1M171.2 265.5h-119.8h119.8M171.2 265.5h.1M171.2 269.6h-119.8v2.6M171.2 269.6v.8h-119.8h119.8M171.2 265.5v4.1"/>
<path d="M171.2 270.4h5.9M171.2 265.5h5.9M177.1 272.4v2M276.3 277.8l-.5 .4v.8l.5 .4h.5l.6-.4M278.4 277.8l.5 .4v.8l-.5 .4h-.5l-.5-.4v-.4M53.3 280.1v-2.3l.8 2.3 .9-2.3v2.3M110 285.6h2.6M111.3 285.6v3.9M117.2 287.5a1.28 1.28 0 0 1 1.9-.2 1.28 1.28 0 0 1 0 1.9 1.28 1.28 0 0 1-1.9-.2M117.2 286.9v4M122.6 285.6l1.5 3.9 1.5-3.9M126.4 285.8l.2-.2 .1 .2-.1 .1z"/>
<path d="M126.6 287.1v2.4M127.9 288.1h2.3a1.14 1.14 0 0 0-1.2-1.2 1.14 1.14 0 0 0-1.1 1.2 1.26 1.26 0 0 0 .8 1.4 1.26 1.26 0 0 0 1.5-.5M131.3 286.9l.7 2.6 .8-2.6 .8 2.6 .7-2.6M18 301.4h4.6M104.9 318.8a1.2 1.2 0 0 0-1.7-.4 2.98 2.98 0 0 0 0 3.6 1.23 1.23 0 0 0 1.8-.6 1.23 1.23 0 0 0-.9-1.6 1.23 1.23 0 0 0-1.5 1.1M106.8 318.4a1.28 1.28 0 0 1 1.9 .6 3.1 3.1 0 0 1-.4 3 1.31 1.31 0 0 1-1.9-.5 3.2 3.2 0 0 1 .4-3.1zM110.6 318.4a1.33 1.33 0 0 1 1.9 .6 3.4 3.4 0 0 1-.4 3 1.34 1.34 0 0 1-1.9-.5 3.5 3.5 0 0 1 .4-3.1zM114.3 318.4a1.32 1.32 0 0 1 1.9 .6 3.4 3.4 0 0 1-.3 3 1.36 1.36 0 0 1-1.9-.5 3.5 3.5 0 0 1 .3-3.1zM117.6 319.6l2 2.6M119.6 319.6l-2 2.6M123.2 318.8a1.2 1.2 0 0 0-1.7-.4 3.8 3.8 0 0 0-.3 3.2 1.23 1.23 0 0 0 1.9 .2 1.23 1.23 0 0 0-.4-1.9 1.23 1.23 0 0 0-1.7 1M125.1 318.4a1.28 1.28 0 0 1 1.9 .6 3.2 3.2 0 0 1-.3 3 1.34 1.34 0 0 1-1.9-.5 3.2 3.2 0 0 1 .3-3.1z"/>
<path d="M128.9 318.4a1.33 1.33 0 0 1 1.9 .6 3.4 3.4 0 0 1-.4 3 1.36 1.36 0 0 1-1.9-.5 3.5 3.5 0 0 1 .4-3.1zM132.7 318.4a1.32 1.32 0 0 1 1.9 .6 3.1 3.1 0 0 1-.4 3 1.36 1.36 0 0 1-1.9-.5 3.5 3.5 0 0 1 .4-3.1zM138.5 319.6v2.6M144.1 319.6v2.6M152.2 319.6v2.6M153.7 319.6a1.27 1.27 0 0 0-1.5 1.1M156.7 319.6v2.6M158.2 319.6v3.9M161.7 318.4l.1-.2 .3 .2-.3 .2zM161.8 319.7v2.5M165.4 318.2v4M169 319.6v2.6"/>
<path d="M175 318.2v4M183.7 319.6v2.6M185.2 319.6a1.27 1.27 0 0 0-1.5 1.1M274.9 301.4h4.5M21.5 323.3l.6 .5v.8l-.6 .3h-.5l-.5-.3v-.8l-.5-.5h-1.1v1.6M138.5 320.3l.9-.7 1 .1 .1 .6v1.9M140.5 320.3l1-.7 1 .1 .1 .6v1.9M144.1 320.3l1-.7 1 .1 .1 .6v1.9M146.2 320.3l1-.7 .9 .1 .2 .6v1.9M156.7 320.1a1.26 1.26 0 0 0-1.8-.2 1.26 1.26 0 0 0 0 1.9 1.26 1.26 0 0 0 1.8-.2M158.2 320.1a1.28 1.28 0 0 1 1.9-.2 1.28 1.28 0 0 1 0 1.9 1.28 1.28 0 0 1-1.9-.2M165.4 320.1a1.28 1.28 0 0 0-1.8-.2 1.28 1.28 0 0 0 0 1.9 1.28 1.28 0 0 0 1.8-.2"/>
<path d="M169 320.1a1.28 1.28 0 0 0-1.8-.2 1.28 1.28 0 0 0 0 1.9 1.28 1.28 0 0 0 1.8-.2M175 320.1a1.28 1.28 0 0 0-1.9-.2 1.28 1.28 0 0 0 0 1.9 1.28 1.28 0 0 0 1.9-.2M278.4 323.3l.5 .5v.8l-.5 .3h-.5l-.5-.3v-.8l-.6-.5h-1v1.6M18 346.9h4.6M148.5 347.7h126.4v3.9h-126.4zM148.5 351.6h126.4v36.3h-126.4zM148.5 351.6v36.3M151.5 348.8h.9M151.9 348.8v1.3M152.7 349.5l.3-.3 .3 .1 .1 .8M152.7 348.8v1.3M153.9 348.8v.1z"/>
<path d="M153.9 349.3v.8M155.1 349.4l-.3-.2-.4 .1v.3l.6 .1 .1 .3-.3 .1-.5-.1M157 349.4a.43 .43 0 0 0-.6 0 .43 .43 0 0 0 0 .6 .43 .43 0 0 0 .6 0M157 348.8v1.3M157.5 349.2v.9M158 349.2l-.5 .4M159.1 349.4a.45 .45 0 0 0-.7 0 .45 .45 0 0 0 0 .6 .45 .45 0 0 0 .7 0M159.1 349.2v.9M159.5 349.2l.3 .9 .2-.9 .3 .9 .2-.9M161 348.8v.1zM161 349.3v.8M161.5 349.5l.3-.3 .3 .1 .1 .8"/>
<path d="M161.5 349.2v.9M163.4 349.2v1.3h-.5M163.4 349.4a.43 .43 0 0 0-.6 0 .43 .43 0 0 0 0 .6 .43 .43 0 0 0 .6 0M166 349.4l-.1-.2a.78 .78 0 0 1-1.1 .8v-.4l.6-.4-.2-.4-.2 .2 .1 .3 .6 .8 .3-.1M167.9 349.4a.43 .43 0 0 0-.6 0 .43 .43 0 0 0 0 .6 .43 .43 0 0 0 .6 0M167.9 348.8v1.3M168.4 349.6h.8a.42 .42 0 0 0-.8-.2 .42 .42 0 0 0 .3 .7l.5-.1M170.3 349.4l-.3-.2-.4 .1v.3l.6 .1 .1 .3-.3 .1-.5-.1M170.7 348.8v.1zM170.7 349.3v.8M171.9 349.2v1.3h-.5M171.9 349.4a.43 .43 0 0 0-.6 0 .43 .43 0 0 0 0 .6 .43 .43 0 0 0 .6 0"/>
<path d="M172.4 349.5l.4-.3 .3 .1v.8M172.4 349.2v.9M174.5 348.8v.1zM174.5 349.3v.8M175.6 349.4l-.2-.2-.4 .1v.3l.6 .1v.3l-.2 .1-.5-.1M176.7 349.2h.5M177 348.8v1.3h.3M177.7 349.5l.3-.3 .3 .1 .1 .8M177.7 348.8v1.3M178.8 349.6h.8v-.1a.42 .42 0 0 0-.7-.1 .42 .42 0 0 0 0 .6 .42 .42 0 0 0 .7 0M180.8 349.4a.43 .43 0 0 1 .7 0 .43 .43 0 0 1 0 .6 .43 .43 0 0 1-.7 0M180.8 349.2v1.4"/>
<path d="M182.1 349.2v.9M182.6 349.2l-.4 .1-.1 .3M184.1 349.4a.43 .43 0 0 1 .6 0 .43 .43 0 0 1 0 .6 .43 .43 0 0 1-.6 0M184.1 349.2v1.4M185.3 349.6h.8a.42 .42 0 0 0-.8-.2 .42 .42 0 0 0 .3 .7l.5-.1M186.5 349.2v.9M187 349.2l-.5 .4M187.2 349.2h.5M187.4 348.8l.1 1.3h.2M188 349.2l.3 .9 .5-.9M188.3 350.1l-.4 .5M191.1 349.2h.4"/>
<path d="M191.6 348.8l-.4 .2v1.1M193.6 348.8v1.3l-.9-1.3v1.3M194.1 348.8v1.3M194.6 348.8v1.3M194.6 349.4h1M195.6 348.8v1.3M195.9 348.8l.5 1.3 .5-1.3M197.1 350.1l.5-1.3 .5 1.3M197.2 349.7h.7M199 348.8h.9M199.5 348.8v1.3M200.2 349.4h.5"/>
<path d="M201.1 348.8h-.9v1.3h.9M202.4 349.1a.58 .58 0 0 0-.9-.2 .58 .58 0 0 0 0 .9l.3 .3h.3l.3-.3M202.8 349.4h.9M202.8 348.8v1.3M203.7 348.8v1.3M205.1 348.8v1.3l-.9-1.3v1.3M205.7 349a.64 .64 0 0 1 .9 .2 .64 .64 0 0 1-.3 .9 .65 .65 0 0 1-.7-.3 .65 .65 0 0 1 .1-.8zM207.1 348.8v1.3h.7M210.4 349.1a.58 .58 0 0 0-.8-.2 .58 .58 0 0 0 0 .9 .46 .46 0 0 0 .5 .3 .46 .46 0 0 0 .3-.5h-.3M210.9 348.8v1.3M211.4 349.4h.5M212.3 348.8h-.9v1.3h.9"/>
<path d="M213.4 349l-.3-.2-.5 .2 .1 .3 .7 .4v.3l-.3 .1-.5-.1M214 350v.1zM216.2 348.8v1.3l-.9-1.3v1.3M217.8 349.2h.5M218.1 348.8v1.3h.3M219.5 349.2h.4M219.6 348.8v1.1l.4 .2M222.4 349.4a.43 .43 0 0 1 .6 0 .43 .43 0 0 1 0 .6 .43 .43 0 0 1-.6 0M222.4 348.8v1.3M223.5 349.6h.8a.41 .41 0 0 0-.6-.3 .41 .41 0 0 0-.1 .7l.3 .1 .4-.1M226.2 349.4l-.3-.2-.3 .1v.3l.5 .1 .1 .3-.3 .1-.4-.1M227.9 348.8v1.3"/>
<path d="M229.1 349.4a.45 .45 0 0 0-.7 0 .45 .45 0 0 0 0 .6 .45 .45 0 0 0 .7 0M229.1 348.8v1.3M231.6 349.2v.9M232.2 349.2l-.4 .1-.2 .3M234 349.4a.43 .43 0 0 0-.7 0 .43 .43 0 0 0 0 .6 .43 .43 0 0 0 .7 0M235.7 349.4a.43 .43 0 0 1 .6 0 .43 .43 0 0 1 0 .6 .43 .43 0 0 1-.6 0M235.7 349.2v1.4M236.9 348.8v.1zM236.9 349.3v.8M237.3 349.6h.8a.41 .41 0 0 0-.6-.3 .41 .41 0 0 0-.1 .7l.3 .1 .4-.1M239.3 349.4a.45 .45 0 0 0-.7 0 .45 .45 0 0 0 0 .6 .45 .45 0 0 0 .7 0M239.3 348.8v1.3"/>
<path d="M240.5 349.2h.4M240.6 348.8v1.1l.4 .2M244.1 349.4a.43 .43 0 0 0-.6 0 .43 .43 0 0 0 0 .6 .43 .43 0 0 0 .6 0M244.1 349.2v.9M244.6 349.5l.3-.3 .3 .1 .1 .8M244.6 349.2v.9M245.7 349.2l.4 .9 .4-.9M246.1 350.1l-.5 .5M248.8 349.2h.4M248.9 348.8v1.1l.4 .2M249.6 349.5l.4-.3 .3 .1 .1 .8M249.6 348.8v1.3"/>
<path d="M250.8 349.6h.8a.42 .42 0 0 0-.7-.2 .42 .42 0 0 0 .2 .7l.5-.1M252 349.2v.9M252.5 349.2l-.5 .4M254.4 349.4a.43 .43 0 0 0-.6 0 .43 .43 0 0 0 0 .6 .43 .43 0 0 0 .6 0M256 349.5l.4-.3 .3 .1 .1 .8M256 349.2v.9M258 349.4a.43 .43 0 0 0-.7 0 .43 .43 0 0 0 0 .6 .43 .43 0 0 0 .7 0M258.4 349.6h.7a.42 .42 0 0 0-.7-.2 .42 .42 0 0 0 .3 .7l.4-.1M259.6 349.2v.9M260.1 349.2l-.3 .1-.2 .3M260.4 349.5l.3-.3 .4 .1v.8M260.4 349.2v.9"/>
<path d="M261.6 350.1h.1zM274.9 351.6h-75.8v36.3M274.9 346.9h4.5M18.9 371.5v.8M21.5 371.5l.6 .5h-3.2M148.5 379.3h126.4M148.5 375.1h126.4M148.5 370.7h126.4M148.5 366.5h126.4M148.5 363.2h50.6M158.8 363.2v16.1M173.7 363.2v16.1"/>
<path d="M185.4 363.2v16.1M257.8 379.3v4.3M275.8 371.5v.8M278.4 371.5l.5 .5h-3.1M34.4 389.3h1.1l2.1 .8-2.1 .8h-1.1M35.5 389.3v1.6M57.6 387.9v4.6M79.2 389.4v1.2l.6 .4h.5l.6-.4v-.8M79.2 389.8h3.2M82.4 389.4v1.2l-.5 .4h-.5l-.5-.4M103.2 387.9v4.6M125.4 391l-.6-.4v-.8l.6-.4h2.1l.5 .4v.8l-.5 .4"/>
<path d="M148.5 383.6h126.4M148.7 383.4v9.1M158.1 387.9h116.8M170.3 389.4v1.2l.6 .4h2.1l.5-.4v-1.2M170.3 389.7h3.2M194.3 387.9v4.6M215.9 391v-1.6h3.2v1.6M217.5 389.4v.8M226.2 383.6v4.3M239.8 387.9v4.6M247.1 383.6v4.3M260.7 389.4h3.2v1.6"/>
<path d="M262.3 389.4v.8"/>
<circle cx="48.1" cy="90.5" r=".06"/>
<circle cx="48.1" cy="82.2" r=".06"/>
<circle cx="48.1" cy="86.4" r=".06"/>
<circle cx="48.5" cy="81.5" r=".06"/>
<circle cx="171" cy="82.5" r=".02"/>
<circle cx="171" cy="85" r=".02"/>
<circle cx="232.5" cy="81.5" r=".06"/>
<circle cx="234.4" cy="81.5" r=".06"/>
<circle cx="45.7" cy="171.8" r=".28"/>
<circle cx="45.7" cy="171.8" r=".23"/>
<circle cx="45.7" cy="171.8" r=".15"/>
<circle cx="48.3" cy="173.2" r=".36"/>
<circle cx="48.3" cy="173.2" r=".57"/>
<circle cx="204.8" cy="183.4" r=".74"/>
<circle cx="56.4" cy="200.7" r=".02"/>
<circle cx="56.5" cy="200.1" r=".02"/>
<circle cx="58" cy="200.7" r=".02"/>
<circle cx="58" cy="200.1" r=".02"/>
<circle cx="109.3" cy="227.1" r="1.31"/>
<circle cx="111" cy="255.2" r=".74"/>
<circle cx="113.1" cy="255.2" r=".75"/>
<circle cx="120.5" cy="255.2" r=".75"/>
<circle cx="56.5" cy="279.3" r=".75"/>
<circle cx="59.8" cy="279.3" r=".75"/>
<circle cx="66.6" cy="279.3" r=".75"/>
<circle cx="171" cy="265.9" r=".02"/>
<circle cx="171" cy="269.3" r=".02"/>
<circle cx="171" cy="267.6" r=".02"/>
<circle cx="114.7" cy="288.2" r="1.31"/>
<circle cx="177.6" cy="320.8" r="1.31"/>
<circle cx="181.1" cy="320.8" r="1.32"/>
<circle cx="183.2" cy="349.7" r=".45"/>
<circle cx="190.3" cy="349.7" r=".44"/>
<circle cx="208.6" cy="349.4" r=".64"/>
<circle cx="217.1" cy="349.7" r=".44"/>
<circle cx="220.7" cy="349.7" r=".45"/>
<circle cx="227" cy="349.7" r=".45"/>
<circle cx="230.8" cy="349.7" r=".45"/>
<circle cx="234.8" cy="349.7" r=".45"/>
<circle cx="241.7" cy="349.7" r=".45"/>
<circle cx="248" cy="349.7" r=".45"/>
<circle cx="255.2" cy="349.7" r=".45"/>
</g>
<g fill="none" stroke="#808080" stroke-width=".25">
<path d="M51.5 86.7v.4M51.7 86.7v.4M53.3 86.7v.4M53.5 86.7v.4M167 86.7v.4M167.2 86.7v.4M168.8 86.7v.4M168.9 86.7v.4M169 86.7v.4M237.4 86.1v1M237.4 86.3v.8M237.6 86.3v.8"/>
<path d="M237.8 86.1v.2M237.9 86.1v.2M238 86.1v.2M238 86.3v.8M238.6 86.1v.2M238.8 86.1v.2M238.9 86.1v1M53.5 104h.1h-.1M53.5 104.7h.1M53.5 104.8h.1M166.7 104h.3h-.3M166.7 104.7h.3"/>
<path d="M166.7 104.8h.3M53.5 126.6h.1M53.5 125.8h.1M166.7 126.6h.3M166.7 125.8h.3M53.5 147.8h.1M53.5 148.5h.1M53.5 148.6h.1M166.7 147.8h.3M166.7 148.5h.3M166.7 148.6h.3M44.8 174.9l.2 .1"/>
<path d="M45 168.7h.1M46.2 170.7h.1M47.6 170.7h.1M47.7 170.7h.1M47.7 170.2h.1M48.9 170.7h.1M49.2 175h.1M49.4 174.7h.1M53.5 164.3h.1h-.1M53.5 177.7h.1M53.5 177.6h.1M53.5 165h.1"/>
<path d="M53.6 178.4h-.1h.1M166.7 164.3h.3h-.3M166.7 177.7h.3M166.7 177.6h.3M166.7 165h.3M167 178.4h-.3h.3M235.8 172.8v.7M235.8 172.8h.1M235.8 172.8v.8M235.8 173.6h.1M235.8 173.5h.1M235.8 172.8v.1"/>
<path d="M235.9 173.6h.1M235.9 172.8v.1M236 172.8v.7M236.3 171.6h.1M236.3 170.6h.1M236.3 172.7v2M53.5 199.7h113.5M53.5 199.6h113.5M53.5 187.9h.1M53.5 188.7h.1M53.5 188.8h.1M166.7 187.9h.3"/>
<path d="M166.7 188.7h.3M166.7 188.8h.3M49.9 200.7v.1M50.2 200.6h.1M53.7 201.1h.1M53.9 201.1h.1M54 201.1h112.4M54.1 200.5h-.2M54.1 201h112.3M54.4 200.3v.2M166.4 201.1h.5M45 262.7h.1"/>
<path d="M45 268h3M45.4 268h.5M45.4 267.6h.1M46.2 268h.1M47.6 268h.1M48 268.6h.1M48.9 267h.1M49.4 265.5v1.5M51.4 268.7h.1M171.2 265.5h.1"/>
</g>
<g fill="#000" stroke="#000" stroke-width=".25">
<path d="M48 70.9l2-.3v.6zM169.2 70.6l2 .3-2 .3zM232.1 74.3l2-.3v.6zM236.9 74l2 .3-2 .3zM46 96.8l2 .4-2 .3zM51.4 97.2l2-.4v.7zM191.1 89.9l.2 2h-.6zM225.4 81.4l.4 1.9h-.7zM225.1 88.8h.7l-.4 2zM252.1 81l.3 2h-.6zM36.9 173h.6l-.2 2zM37.3 168.7l.2 2h-.6z"/>
<path d="M128.5 172.5h1.9l-.1 .6zM180.5 175.6h.6l-.3 2zM180.8 165.1l.3 2h-.6zM180.8 177.6l.3 2h-.6zM42.8 183.7l2 .3-2 .3zM49.5 184l2-.3v.6zM53.5 215.8l1.9-.3v.6zM165.1 215.5l1.9 .3-1.9 .3zM165.1 208.7l1.9 .3-1.9 .3zM169 209l1.9-.3v.6zM180.5 201.3h.6l-.3 2zM190.7 201.3h.6l-.2 2z"/>
<path d="M234.4 208.6l1.9 .4-1.9 .3zM238.9 209l2-.4v.7zM251.8 201.3h.6l-.3 2zM49.7 270.4l.3 1.8h-.6zM97.9 265h.6l-.3 1.8zM177.1 270.4l.3 2h-.7zM176.7 263.5h.7l-.3 2z"/>
</g>
<g font-size="4.7">
<text x="27.6" y="349.5">Note:</text>
<text x="27.4" y="355.2">1. Please specify the motor mounting position</text>
<text x="27.8" y="360.9">either right or left.</text>
<text x="27.8" y="366.6">2. Use: Internal Door</text>
<text x="27.6" y="378">besides the shutter.</text>
<text x="27.8" y="372.3">3. 100 mm installation space required above and</text>
</g>
<text font-size="3.4" x="153.8" y="358">NIHVA Make HSD</text>
<g font-size="3.3">
<text x="237.3" y="355.1">NIHVA TECHNOLOGIES</text>
<text x="242.2" y="358.8">PVT. LTD. PUNE</text>
</g>
<g font-size="3">
<text x="200.3" y="369.6">Client - Fujita Engineering</text>
<text x="200.2" y="373.9">Location - Chennai</text>
<text x="200.2" y="382.5">NIHVA\21-22\CLT\370</text>
<text x="200.2" y="378.2">Product -HSD 6000 x 6000</text>
<text x="259.2" y="382.5">Rev- 00</text>
<text x="199.9" y="386.8">Scale:</text>
<text x="211.3" y="386.8">NTS</text>
<text x="248.4" y="386.8">Sheet:</text>
<text x="260.3" y="386.8">01 OF 01</text>
</g>
<g font-size="2.5">
<text x="161.8" y="365.8">NAME</text>
<text x="176.5" y="365.8">SIGN</text>
<text x="188.3" y="365.8">DATE</text>
<text x="241.4" y="363.9">Email:- info@nihva.com</text>
<text x="242.9" y="361.3">Tel : 020 66304033</text>
<text x="163.1" y="369.5">G.P.</text>
<text x="186.1" y="368.9">17.03.22</text>
<text x="240.2" y="366.2">Website:- www.nihva.com</text>
<text x="163.1" y="373.8">P.J.</text>
<text x="186.1" y="373.2">17.03.22</text>
<text x="186.1" y="377.5">17.03.22</text>
<text x="163.3" y="378.1">A.K.</text>
</g>
<g font-size="2.2">
<text x="150.1" y="354.4">TITLE</text>
<text x="149.1" y="369.5">DRAWN</text>
<text x="149" y="373.3">CHECK</text>
<text x="149.1" y="377.6">APPRD.</text>
</g>
<text font-size="2.1" x="156.5" y="386.5">ALL DIMENSION ARE IN mm</text>
<text font-size="1.9" x="149.1" y="382">If any queries contact : design@nihva.com</text>
</svg>
